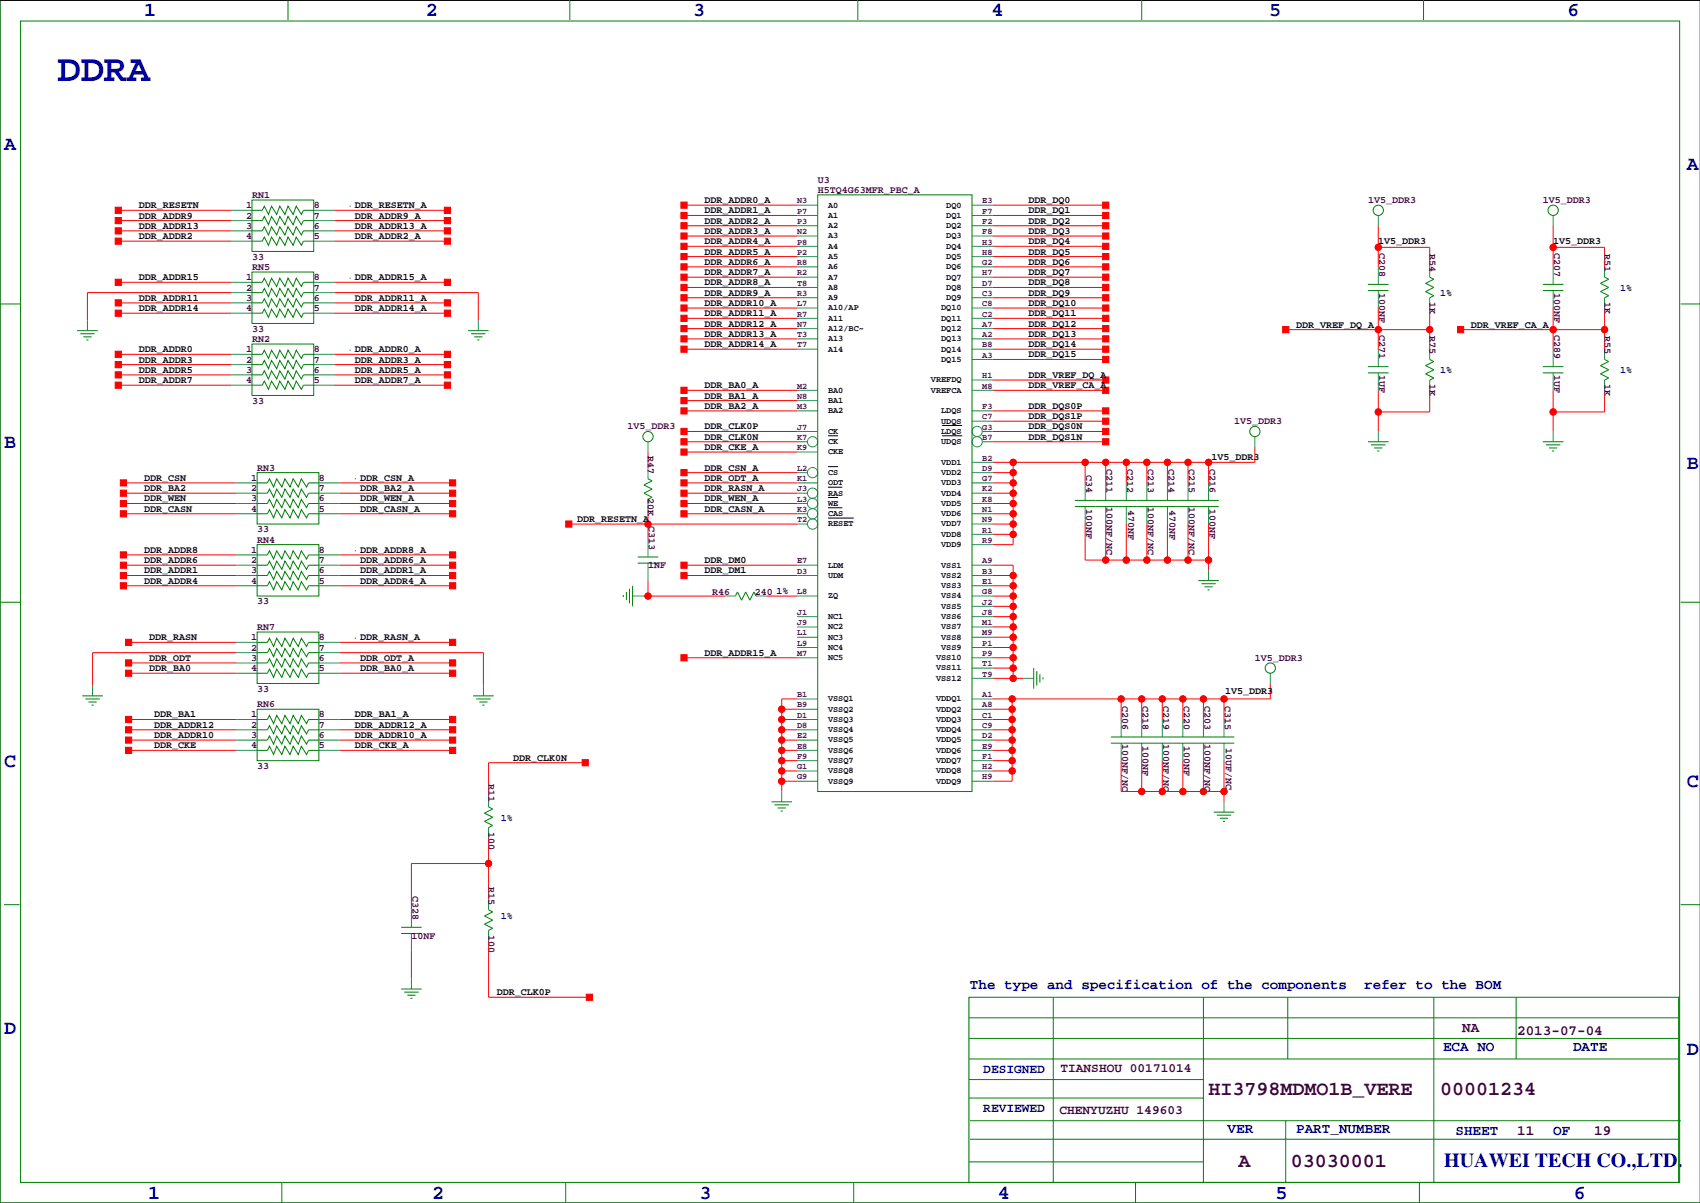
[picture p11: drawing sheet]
<svg xmlns="http://www.w3.org/2000/svg" width="420mm" height="297mm" viewBox="0 0 420 297" stroke-linecap="round" stroke-linejoin="round" font-family="sans-serif">
<path d="M419.9 .1h-419.9v296.9h419.9M204.5 107.6h2.4M204.5 115.2h2.4M232.7 107.6h4.9M232.7 105.1h4.9M204.5 120.3h3.5M204.5 125.4h3.5M204.5 122.8h2.4M204.5 127.9h6.3" fill="none" stroke="#000" stroke-width=".25"/>
<g fill="none" stroke="#f00" stroke-width=".25">
<path d="M29.2 51.9h27.9M29.2 57h27.9M29.2 54.5h27.9M29.2 59.5h27.9M82.5 51.9h28M82.5 57h28M82.5 54.5h28M82.5 59.5h28M168.9 50.7h27.9M168.9 55.7h27.9M168.9 58.3h27.9M168.9 53.2h27.9"/>
<path d="M245.1 50.7h27.9M245.1 55.7h27.9M245.1 58.3h27.9M245.1 53.2h27.9M340.4 55.7v10.2M383.5 55.7v10.2M29.2 69.7h27.9M29.2 77.3h27.9M29.2 74.8h27.9M57.1 72.2h-35.5v6.9M82.5 72.2h35.6v6.9M82.5 69.7h28"/>
<path d="M82.5 77.3h28M82.5 74.8h28M168.9 71h27.9M168.9 76.1h27.9M168.9 73.5h27.9M168.9 65.9h27.9M168.9 63.4h27.9M168.9 78.6h27.9M168.9 60.8h27.9M168.9 68.4h27.9M245.1 71h27.9M245.1 76.1h27.9"/>
<path d="M245.1 73.5h27.9M245.1 65.9h27.9M245.1 63.4h27.9M245.1 78.6h27.9M245.1 60.8h27.9M245.1 68.4h27.9M340.4 61.1h12.7v4.8M340.4 76.1v10.1M353.1 76.1v10.1M383.5 76.1v10.1M383.5 61.1h12.7v4.8M396.2 76.1v10.1"/>
<path d="M29.2 87.5h27.9M29.2 92.6h27.9M29.2 90h27.9M29.2 95.1h27.9M82.5 87.5h28M82.5 92.6h28M82.5 90h28M82.5 95.1h28M168.9 96.4h27.9M168.9 86.2h27.9M168.9 83.7h27.9M168.9 81.1h27.9"/>
<path d="M168.9 98.9h27.9M245.1 96.4h27.9M245.1 93.8h27.9M245.1 86.2h27.9M245.1 83.7h27.9M245.1 81.1h27.9M245.1 88.8h27.9M317.5 81.4h35.6M340.4 96.4v10.1M353.1 96.4v5.3h-12.7M360.7 81.4h35.5M383.5 96.4v10.1"/>
<path d="M396.2 96.4v5.3h-12.7M30.5 119.2h27.9M83.8 119.2h28M160 111.6v4.1M168.9 116.7h27.9M168.9 119.2h27.9M168.9 106.5h27.9M168.9 101.5h27.9M168.9 109.1h27.9M168.9 111.6h27.9M245.1 116.7h5.1M245.1 119.2h5.1"/>
<path d="M245.1 104h27.9M245.1 106.5h27.9M245.1 101.5h27.9M245.1 109.1h27.9M250.2 114.2v20.3h-5.1M268 114.2v5M273 114.2v5M278.1 114.2v5M283.2 114.2v5M288.3 114.2v5M293.4 114.2v5M298.4 114.2v5"/>
<path d="M309.9 110.3v3.9h-64.8M30.5 121.8h27.9M30.5 124.3h27.9M30.5 126.9h27.9M30.5 139.6h27.9M30.5 137h27.9M83.8 121.8h28M83.8 124.3h28M83.8 126.9h28M83.8 139.6h28M83.8 137h28M140.5 129.4h56.3"/>
<path d="M160 125.8v7.4M168.9 121.8h27.9M168.9 124.3h27.9M168.9 126.9h27.9M168.9 139.6h27.9M245.1 131.9h5.1M245.1 139.6h5.1v27.9M245.1 121.8h5.1M245.1 124.3h5.1M245.1 126.9h5.1M245.1 129.4h5.1M268 129.4v8.9h30.4"/>
<path d="M273 129.4v8.9M278.1 129.4v8.9M283.2 129.4v8.9M288.3 129.4v8.9M293.4 129.4v8.9M298.4 129.4v11.4M30.5 142.1h27.9M30.5 144.6h27.9M31.7 158.6h26.7M83.8 142.1h28M83.8 144.6h28M83.8 158.6h28"/>
<path d="M158.7 147.2h20.4M160 143.4v3.8M168.9 142.1h27.9M189.2 147.2h7.6M245.1 142.1h5.1M245.1 159.9h5.1M245.1 157.3h5.1M245.1 154.8h5.1M245.1 152.3h5.1M245.1 149.7h5.1M245.1 147.2h5.1M245.1 144.6h5.1"/>
<path d="M31.7 177.7h26.7M31.7 166.2h26.7M31.7 163.7h26.7M58.4 161.1h-35.5v8.2M83.8 161.1h35.6v8.2M83.8 177.7h28M83.8 166.2h28M83.8 163.7h28M168.9 162.4h27.9M193 177.7h3.8M193 175.1h3.8M196.8 172.6h-3.8v22.8"/>
<path d="M245.1 162.4h5.1M245.1 165h5.1M245.1 167.5h7.6M245.1 177.7h4.8M245.1 175.1h4.8M249.9 172.6v20.3h-4.8M276.9 172.6v5.1M281.9 172.6v5.1M287 172.6v5.1M292.1 172.6v5.1M297.2 172.6v5.1M302.3 172.6v5.1"/>
<path d="M313.7 168.8v3.8h-68.6M31.7 180.2h26.7M31.7 182.7h26.7M31.7 185.3h26.7M83.8 180.2h28M83.8 182.7h28M83.8 185.3h28M144.5 188.3h-23.9v8.4M193 180.2h3.8M193 182.7h3.8M193 187.8h3.8M193 192.9h3.8"/>
<path d="M193 190.4h3.8M193 185.3h3.8M245.1 180.2h4.8M245.1 182.7h4.8M245.1 187.8h4.8M245.1 190.4h4.8M245.1 185.3h4.8M276.9 187.8v7.6h25.4M281.9 187.8v7.6M287 187.8v7.6M292.1 187.8v7.6M297.2 187.8v7.6"/>
<path d="M302.3 187.8v10.2M120.6 206.9v15.2M120.6 213.2h-19v11.4M101.6 234.8v6.9M120.6 232.3v13.9h24.9"/>
<circle cx="340.4" cy="61.1" r=".76"/>
<circle cx="383.5" cy="61.1" r=".76"/>
<circle cx="340.4" cy="81.4" r=".76"/>
<circle cx="353.1" cy="81.4" r=".76"/>
<circle cx="383.5" cy="81.4" r=".76"/>
<circle cx="396.2" cy="81.4" r=".76"/>
<circle cx="250.2" cy="119.2" r=".76"/>
<circle cx="250.2" cy="114.2" r=".76"/>
<circle cx="250.2" cy="116.7" r=".76"/>
<circle cx="268" cy="114.2" r=".76"/>
<circle cx="273.1" cy="114.2" r=".76"/>
<circle cx="278.1" cy="114.2" r=".76"/>
<circle cx="283.2" cy="114.2" r=".76"/>
<circle cx="288.3" cy="114.2" r=".76"/>
<circle cx="293.4" cy="114.2" r=".76"/>
<circle cx="298.5" cy="114.2" r=".76"/>
<circle cx="340.4" cy="101.7" r=".76"/>
<circle cx="383.5" cy="101.7" r=".76"/>
<circle cx="160" cy="129.4" r=".76"/>
<circle cx="250.2" cy="124.3" r=".76"/>
<circle cx="250.2" cy="126.9" r=".76"/>
<circle cx="250.2" cy="131.9" r=".76"/>
<circle cx="250.2" cy="121.8" r=".76"/>
<circle cx="250.2" cy="129.4" r=".76"/>
<circle cx="273.1" cy="138.3" r=".76"/>
<circle cx="278.1" cy="138.3" r=".76"/>
<circle cx="283.2" cy="138.3" r=".76"/>
<circle cx="288.3" cy="138.3" r=".76"/>
<circle cx="293.4" cy="138.3" r=".76"/>
<circle cx="298.5" cy="138.3" r=".76"/>
<circle cx="160" cy="147.2" r=".76"/>
<circle cx="250.2" cy="149.7" r=".76"/>
<circle cx="250.2" cy="152.3" r=".76"/>
<circle cx="250.2" cy="157.3" r=".76"/>
<circle cx="250.2" cy="144.6" r=".76"/>
<circle cx="250.2" cy="147.2" r=".76"/>
<circle cx="250.2" cy="159.9" r=".76"/>
<circle cx="250.2" cy="142.1" r=".76"/>
<circle cx="250.2" cy="154.8" r=".76"/>
<circle cx="193" cy="175.1" r=".76"/>
<circle cx="193" cy="177.7" r=".76"/>
<circle cx="249.9" cy="175.1" r=".76"/>
<circle cx="249.9" cy="177.7" r=".76"/>
<circle cx="249.9" cy="172.6" r=".76"/>
<circle cx="250.2" cy="162.4" r=".76"/>
<circle cx="250.2" cy="165" r=".76"/>
<circle cx="250.2" cy="167.5" r=".76"/>
<circle cx="276.9" cy="172.6" r=".76"/>
<circle cx="281.9" cy="172.6" r=".76"/>
<circle cx="287" cy="172.6" r=".76"/>
<circle cx="292.1" cy="172.6" r=".76"/>
<circle cx="297.2" cy="172.6" r=".76"/>
<circle cx="302.3" cy="172.6" r=".76"/>
<circle cx="193" cy="187.8" r=".76"/>
<circle cx="193" cy="190.4" r=".76"/>
<circle cx="193" cy="182.7" r=".76"/>
<circle cx="193" cy="185.3" r=".76"/>
<circle cx="193" cy="180.2" r=".76"/>
<circle cx="193" cy="192.9" r=".76"/>
<circle cx="249.9" cy="187.8" r=".76"/>
<circle cx="249.9" cy="190.4" r=".76"/>
<circle cx="249.9" cy="182.7" r=".76"/>
<circle cx="249.9" cy="185.3" r=".76"/>
<circle cx="249.9" cy="180.2" r=".76"/>
<circle cx="281.9" cy="195.4" r=".76"/>
<circle cx="287" cy="195.4" r=".76"/>
<circle cx="292.1" cy="195.4" r=".76"/>
<circle cx="297.2" cy="195.4" r=".76"/>
<circle cx="302.3" cy="195.4" r=".76"/>
<circle cx="120.7" cy="213.2" r=".76"/>
</g>
<g fill="#f00" stroke="#f00" stroke-width=".25">
<path d="M168.1 115.9h1.6v1.6h-1.6z" fill-rule="evenodd"/>
<path d="M168.1 141.3h1.6v1.6h-1.6z" fill-rule="evenodd"/>
<path d="M168.1 161.7h1.6v1.5h-1.6z" fill-rule="evenodd"/>
<path d="M168.1 70.2h1.6v1.5h-1.6z" fill-rule="evenodd"/>
<path d="M272.3 95.6h1.5v1.5h-1.5z" fill-rule="evenodd"/>
<path d="M272.3 93.1h1.5v1.5h-1.5z" fill-rule="evenodd"/>
<path d="M272.3 103.2h1.5v1.6h-1.5z" fill-rule="evenodd"/>
<path d="M272.3 105.8h1.5v1.5h-1.5z" fill-rule="evenodd"/>
<path d="M272.3 100.7h1.5v1.5h-1.5z" fill-rule="evenodd"/>
<path d="M168.1 85.5h1.6v1.5h-1.6z" fill-rule="evenodd"/>
<path d="M168.1 75.3h1.6v1.5h-1.6z" fill-rule="evenodd"/>
<path d="M168.1 82.9h1.6v1.5h-1.6z" fill-rule="evenodd"/>
<path d="M168.1 80.4h1.6v1.5h-1.6z" fill-rule="evenodd"/>
<path d="M168.1 72.8h1.6v1.5h-1.6z" fill-rule="evenodd"/>
<path d="M168.1 65.1h1.6v1.6h-1.6z" fill-rule="evenodd"/>
<path d="M168.1 62.6h1.6v1.5h-1.6z" fill-rule="evenodd"/>
<path d="M168.1 77.8h1.6v1.6h-1.6z" fill-rule="evenodd"/>
<path d="M168.1 49.9h1.6v1.5h-1.6z" fill-rule="evenodd"/>
<path d="M168.1 60.1h1.6v1.5h-1.6z" fill-rule="evenodd"/>
<path d="M168.1 55h1.6v1.5h-1.6z" fill-rule="evenodd"/>
<path d="M168.1 57.5h1.6v1.5h-1.6z" fill-rule="evenodd"/>
<path d="M168.1 52.4h1.6v1.6h-1.6z" fill-rule="evenodd"/>
<path d="M168.1 67.7h1.6v1.5h-1.6z" fill-rule="evenodd"/>
<path d="M272.3 57.5h1.5v1.5h-1.5z" fill-rule="evenodd"/>
<path d="M272.3 60.1h1.5v1.5h-1.5z" fill-rule="evenodd"/>
<path d="M272.3 62.6h1.5v1.5h-1.5z" fill-rule="evenodd"/>
<path d="M272.3 65.1h1.5v1.6h-1.5z" fill-rule="evenodd"/>
<path d="M272.3 67.7h1.5v1.5h-1.5z" fill-rule="evenodd"/>
<path d="M272.3 49.9h1.5v1.5h-1.5z" fill-rule="evenodd"/>
<path d="M272.3 52.4h1.5v1.6h-1.5z" fill-rule="evenodd"/>
<path d="M272.3 55h1.5v1.5h-1.5z" fill-rule="evenodd"/>
<path d="M272.3 88h1.5v1.5h-1.5z" fill-rule="evenodd"/>
<path d="M272.3 85.5h1.5v1.5h-1.5z" fill-rule="evenodd"/>
<path d="M272.3 82.9h1.5v1.5h-1.5z" fill-rule="evenodd"/>
<path d="M272.3 80.4h1.5v1.5h-1.5z" fill-rule="evenodd"/>
<path d="M272.3 77.8h1.5v1.6h-1.5z" fill-rule="evenodd"/>
<path d="M272.3 75.3h1.5v1.5h-1.5z" fill-rule="evenodd"/>
<path d="M272.3 72.8h1.5v1.5h-1.5z" fill-rule="evenodd"/>
<path d="M272.3 70.2h1.5v1.5h-1.5z" fill-rule="evenodd"/>
<path d="M168.1 138.8h1.6v1.5h-1.6z" fill-rule="evenodd"/>
<path d="M168.1 126.1h1.6v1.5h-1.6z" fill-rule="evenodd"/>
<path d="M168.1 118.5h1.6v1.5h-1.6z" fill-rule="evenodd"/>
<path d="M168.1 123.6h1.6v1.5h-1.6z" fill-rule="evenodd"/>
<path d="M168.1 121h1.6v1.5h-1.6z" fill-rule="evenodd"/>
<path d="M168.1 108.3h1.6v1.5h-1.6z" fill-rule="evenodd"/>
<path d="M168.1 105.8h1.6v1.5h-1.6z" fill-rule="evenodd"/>
<path d="M168.1 100.7h1.6v1.5h-1.6z" fill-rule="evenodd"/>
<path d="M168.1 98.2h1.6v1.5h-1.6z" fill-rule="evenodd"/>
<path d="M168.1 95.6h1.6v1.5h-1.6z" fill-rule="evenodd"/>
<path d="M168.1 110.9h1.6v1.5h-1.6z" fill-rule="evenodd"/>
<path d="M272.3 108.3h1.5v1.5h-1.5z" fill-rule="evenodd"/>
<path d="M28.4 86.7h1.6v1.6h-1.6z" fill-rule="evenodd"/>
<path d="M28.4 68.9h1.6v1.6h-1.6z" fill-rule="evenodd"/>
<path d="M28.4 51.2h1.6v1.5h-1.6z" fill-rule="evenodd"/>
<path d="M109.7 68.9h1.6v1.6h-1.6z" fill-rule="evenodd"/>
<path d="M109.7 51.2h1.6v1.5h-1.6z" fill-rule="evenodd"/>
<path d="M111 136.3h1.5v1.5h-1.5z" fill-rule="evenodd"/>
<path d="M29.7 136.3h1.5v1.5h-1.5z" fill-rule="evenodd"/>
<path d="M143.8 187.6h1.5v1.5h-1.5z" fill-rule="evenodd"/>
<path d="M359.9 80.6h1.5v1.6h-1.5z" fill-rule="evenodd"/>
<path d="M316.7 80.6h1.6v1.6h-1.6z" fill-rule="evenodd"/>
<path d="M109.7 56.2h1.6v1.6h-1.6z" fill-rule="evenodd"/>
<path d="M28.4 56.2h1.6v1.6h-1.6z" fill-rule="evenodd"/>
<path d="M109.7 53.7h1.6v1.5h-1.6z" fill-rule="evenodd"/>
<path d="M28.4 91.8h1.6v1.5h-1.6z" fill-rule="evenodd"/>
<path d="M28.4 89.3h1.6v1.5h-1.6z" fill-rule="evenodd"/>
<path d="M109.7 86.7h1.6v1.6h-1.6z" fill-rule="evenodd"/>
<path d="M111 165.5h1.5v1.5h-1.5z" fill-rule="evenodd"/>
<path d="M31 165.5h1.5v1.5h-1.5z" fill-rule="evenodd"/>
<path d="M31 162.9h1.5v1.6h-1.5z" fill-rule="evenodd"/>
<path d="M111 157.8h1.5v1.6h-1.5z" fill-rule="evenodd"/>
<path d="M31 157.8h1.5v1.6h-1.5z" fill-rule="evenodd"/>
<path d="M111 162.9h1.5v1.6h-1.5z" fill-rule="evenodd"/>
<path d="M109.7 89.3h1.6v1.5h-1.6z" fill-rule="evenodd"/>
<path d="M109.7 91.8h1.6v1.5h-1.6z" fill-rule="evenodd"/>
<path d="M109.7 94.3h1.6v1.6h-1.6z" fill-rule="evenodd"/>
<path d="M28.4 94.3h1.6v1.6h-1.6z" fill-rule="evenodd"/>
<path d="M28.4 53.7h1.6v1.5h-1.6z" fill-rule="evenodd"/>
<path d="M109.7 58.8h1.6v1.5h-1.6z" fill-rule="evenodd"/>
<path d="M28.4 58.8h1.6v1.5h-1.6z" fill-rule="evenodd"/>
<path d="M111 123.6h1.5v1.5h-1.5z" fill-rule="evenodd"/>
<path d="M111 126.1h1.5v1.5h-1.5z" fill-rule="evenodd"/>
<path d="M29.7 123.6h1.5v1.5h-1.5z" fill-rule="evenodd"/>
<path d="M29.7 126.1h1.5v1.5h-1.5z" fill-rule="evenodd"/>
<path d="M111 143.9h1.5v1.5h-1.5z" fill-rule="evenodd"/>
<path d="M29.7 143.9h1.5v1.5h-1.5z" fill-rule="evenodd"/>
<path d="M111 176.9h1.5v1.5h-1.5z" fill-rule="evenodd"/>
<path d="M31 176.9h1.5v1.5h-1.5z" fill-rule="evenodd"/>
<path d="M111 179.4h1.5v1.6h-1.5z" fill-rule="evenodd"/>
<path d="M31 179.4h1.5v1.6h-1.5z" fill-rule="evenodd"/>
<path d="M29.7 121h1.5v1.5h-1.5z" fill-rule="evenodd"/>
<path d="M111 121h1.5v1.5h-1.5z" fill-rule="evenodd"/>
<path d="M29.7 118.5h1.5v1.5h-1.5z" fill-rule="evenodd"/>
<path d="M111 118.5h1.5v1.5h-1.5z" fill-rule="evenodd"/>
<path d="M28.4 76.6h1.6v1.5h-1.6z" fill-rule="evenodd"/>
<path d="M109.7 76.6h1.6v1.5h-1.6z" fill-rule="evenodd"/>
<path d="M28.4 74h1.6v1.6h-1.6z" fill-rule="evenodd"/>
<path d="M109.7 74h1.6v1.6h-1.6z" fill-rule="evenodd"/>
<path d="M29.7 141.3h1.5v1.6h-1.5z" fill-rule="evenodd"/>
<path d="M111 141.3h1.5v1.6h-1.5z" fill-rule="evenodd"/>
<path d="M29.7 138.8h1.5v1.5h-1.5z" fill-rule="evenodd"/>
<path d="M111 138.8h1.5v1.5h-1.5z" fill-rule="evenodd"/>
<path d="M31 182h1.5v1.5h-1.5z" fill-rule="evenodd"/>
<path d="M111 182h1.5v1.5h-1.5z" fill-rule="evenodd"/>
<path d="M31 184.5h1.5v1.5h-1.5z" fill-rule="evenodd"/>
<path d="M111 184.5h1.5v1.5h-1.5z" fill-rule="evenodd"/>
<path d="M144.8 245.5h1.5v1.5h-1.5z" fill-rule="evenodd"/>
<path d="M139.7 128.6h1.5v1.6h-1.5z" fill-rule="evenodd"/>
<circle cx="298.5" cy="138.3" r=".76"/>
<circle cx="273.1" cy="138.3" r=".76"/>
<circle cx="278.1" cy="138.3" r=".76"/>
<circle cx="283.2" cy="138.3" r=".76"/>
<circle cx="288.3" cy="138.3" r=".76"/>
<circle cx="293.4" cy="138.3" r=".76"/>
<circle cx="268" cy="114.2" r=".76"/>
<circle cx="273.1" cy="114.2" r=".76"/>
<circle cx="298.5" cy="114.2" r=".76"/>
<circle cx="293.4" cy="114.2" r=".76"/>
<circle cx="288.3" cy="114.2" r=".76"/>
<circle cx="283.2" cy="114.2" r=".76"/>
<circle cx="278.1" cy="114.2" r=".76"/>
<circle cx="250.2" cy="114.2" r=".76"/>
<circle cx="250.2" cy="116.7" r=".76"/>
<circle cx="250.2" cy="119.2" r=".76"/>
<circle cx="250.2" cy="121.8" r=".76"/>
<circle cx="250.2" cy="124.3" r=".76"/>
<circle cx="250.2" cy="126.9" r=".76"/>
<circle cx="250.2" cy="129.4" r=".76"/>
<circle cx="250.2" cy="131.9" r=".76"/>
<circle cx="302.3" cy="195.4" r=".76"/>
<circle cx="297.2" cy="195.4" r=".76"/>
<circle cx="292.1" cy="195.4" r=".76"/>
<circle cx="287" cy="195.4" r=".76"/>
<circle cx="281.9" cy="195.4" r=".76"/>
<circle cx="250.2" cy="142.1" r=".76"/>
<circle cx="250.2" cy="144.6" r=".76"/>
<circle cx="250.2" cy="147.2" r=".76"/>
<circle cx="250.2" cy="149.7" r=".76"/>
<circle cx="250.2" cy="152.3" r=".76"/>
<circle cx="250.2" cy="154.8" r=".76"/>
<circle cx="250.2" cy="157.3" r=".76"/>
<circle cx="250.2" cy="159.9" r=".76"/>
<circle cx="250.2" cy="167.5" r=".76"/>
<circle cx="250.2" cy="165" r=".76"/>
<circle cx="250.2" cy="162.4" r=".76"/>
<circle cx="193" cy="175.1" r=".76"/>
<circle cx="193" cy="177.7" r=".76"/>
<circle cx="193" cy="180.2" r=".76"/>
<circle cx="193" cy="182.7" r=".76"/>
<circle cx="193" cy="192.9" r=".76"/>
<circle cx="193" cy="190.4" r=".76"/>
<circle cx="193" cy="187.8" r=".76"/>
<circle cx="193" cy="185.3" r=".76"/>
<circle cx="160" cy="147.2" r=".76"/>
<circle cx="396.2" cy="81.4" r=".76"/>
<circle cx="383.5" cy="81.4" r=".76"/>
<circle cx="340.4" cy="61.1" r=".76"/>
<circle cx="383.5" cy="101.7" r=".76"/>
<circle cx="383.5" cy="61.1" r=".76"/>
<circle cx="340.4" cy="101.7" r=".76"/>
<circle cx="353.1" cy="81.4" r=".76"/>
<circle cx="340.4" cy="81.4" r=".76"/>
<circle cx="120.7" cy="213.2" r=".76"/>
<circle cx="302.3" cy="172.6" r=".76"/>
<circle cx="297.2" cy="172.6" r=".76"/>
<circle cx="292.1" cy="172.6" r=".76"/>
<circle cx="249.9" cy="190.4" r=".76"/>
<circle cx="249.9" cy="187.8" r=".76"/>
<circle cx="249.9" cy="185.3" r=".76"/>
<circle cx="249.9" cy="182.7" r=".76"/>
<circle cx="249.9" cy="180.2" r=".76"/>
<circle cx="249.9" cy="177.7" r=".76"/>
<circle cx="249.9" cy="175.1" r=".76"/>
<circle cx="249.9" cy="172.6" r=".76"/>
<circle cx="276.9" cy="172.6" r=".76"/>
<circle cx="281.9" cy="172.6" r=".76"/>
<circle cx="287" cy="172.6" r=".76"/>
<circle cx="160" cy="129.4" r=".76"/>
</g>
<g fill="none" stroke="#008080" stroke-width=".25">
<path d="M57.1 51.9h5.1M57.1 54.5h5.1M57.1 57h5.1M57.1 59.5h5.1M77.5 51.9h5M77.5 54.5h5M77.5 57h5M77.5 59.5h5M196.8 58.3h5.1M196.8 55.7h5.1M196.8 53.2h5.1M196.8 50.7h5.1"/>
<path d="M240 58.3h5.1M240 55.7h5.1M240 53.2h5.1M240 50.7h5.1M340.4 53.2v2.5M383.5 53.2v2.5M21.6 79.1v2.5M57.1 69.7h5.1M57.1 72.2h5.1M57.1 74.8h5.1M57.1 77.3h5.1M77.5 69.7h5"/>
<path d="M77.5 72.2h5M77.5 74.8h5M77.5 77.3h5M118.1 79.1v2.5M196.8 78.6h5.1M196.8 76.1h5.1M196.8 73.5h5.1M196.8 71h5.1M196.8 68.4h5.1M196.8 65.9h5.1M196.8 63.4h5.1M196.8 60.8h5.1"/>
<path d="M240 78.6h5.1M240 76.1h5.1M240 73.5h5.1M240 71h5.1M240 68.4h5.1M240 65.9h5.1M240 63.4h5.1M240 60.8h5.1M340.4 65.9v4.3M340.4 71.7v4.4M353.1 65.9v2.5M353.1 73.5v2.6"/>
<path d="M383.5 65.9v4.3M383.5 71.7v4.4M396.2 65.9v2.5M396.2 73.5v2.6M57.1 87.5h5.1M57.1 90h5.1M57.1 92.6h5.1M57.1 95.1h5.1M77.5 87.5h5M77.5 90h5M77.5 92.6h5M77.5 95.1h5"/>
<path d="M196.8 86.2h5.1M196.8 83.7h5.1M196.8 81.1h5.1M196.8 98.9h5.1M196.8 96.4h5.1M240 86.2h5.1M240 83.7h5.1M240 81.1h5.1M240 96.4h5.1M240 88.8h5.1M240 93.8h5.1M340.4 86.2v4.3"/>
<path d="M340.4 92.1v4.3M353.1 86.2v2.6M353.1 93.8v2.6M383.5 86.2v4.3M383.5 92.1v4.3M396.2 86.2v2.6M396.2 93.8v2.6M58.4 119.2h5.1M78.7 119.2h5.1M160 109.1v2.5M160 115.7v2.5M196.8 119.2h5.1"/>
<path d="M196.8 116.7h2.6M196.8 101.5h5.1M196.8 109.1h2.6M196.8 106.5h5.1M196.8 111.6h5.1M240 119.2h5.1M240 116.7h5.1M240 114.2h5.1M240 101.5h5.1M240 104h5.1M242.6 109.1h2.5M242.6 106.5h2.5"/>
<path d="M268 119.2v4.4M273 119.2v4.4M278.1 119.2v4.4M283.2 119.2v4.4M288.3 119.2v4.4M293.4 119.2v4.4M298.4 119.2v4.4M309.9 107.8v2.5M340.4 106.5v2.6M383.5 106.5v2.6M58.4 137h5.1M58.4 139.6h5.1"/>
<path d="M58.4 126.9h5.1M58.4 124.3h5.1M58.4 121.8h5.1M78.7 137h5.1M78.7 139.6h5.1M78.7 126.9h5.1M78.7 124.3h5.1M78.7 121.8h5.1M160 123.3v2.5M160 133.2v4.3M160 139.1v4.3M196.8 139.6h5.1"/>
<path d="M196.8 129.4h2.6M196.8 126.9h2.6M196.8 124.3h2.6M196.8 121.8h2.6M240 139.6h5.1M240 134.5h5.1M240 131.9h5.1M240 129.4h5.1M240 126.9h5.1M240 124.3h5.1M240 121.8h5.1M268 125.1v4.3"/>
<path d="M273 125.1v4.3M278.1 125.1v4.3M283.2 125.1v4.3M288.3 125.1v4.3M293.4 125.1v4.3M298.4 125.1v4.3M58.4 158.6h5.1M58.4 142.1h5.1M58.4 144.6h5.1M78.7 158.6h5.1M78.7 142.1h5.1M78.7 144.6h5.1"/>
<path d="M156.2 147.2h2.5M179.1 147.2h2.5M186.7 147.2h2.5M196.8 147.2h5.1M196.8 142.1h5.1M196.8 159.9h5.1M196.8 157.3h5.1M196.8 154.8h5.1M196.8 152.3h5.1M240 147.2h5.1M240 142.1h5.1M240 144.6h5.1"/>
<path d="M240 159.9h5.1M240 157.3h5.1M240 154.8h5.1M240 152.3h5.1M240 149.7h5.1M298.4 140.8v2.6M22.9 169.3v2.5M58.4 177.7h5.1M58.4 161.1h5.1M58.4 163.7h5.1M58.4 166.2h5.1M78.7 177.7h5.1"/>
<path d="M78.7 161.1h5.1M78.7 163.7h5.1M78.7 166.2h5.1M119.4 169.3v2.5M196.8 177.7h5.1M196.8 175.1h5.1M196.8 172.6h5.1M196.8 162.4h5.1M240 167.5h5.1M240 177.7h5.1M240 175.1h5.1M240 172.6h5.1"/>
<path d="M240 165h5.1M240 162.4h5.1M252.7 167.5h2.6M276.9 177.7v4.3M281.9 177.7v4.3M287 177.7v4.3M292.1 177.7v4.3M297.2 177.7v4.3M302.3 177.7v4.3M313.7 166.2v2.6M58.4 180.2h5.1M58.4 182.7h5.1"/>
<path d="M58.4 185.3h5.1M78.7 180.2h5.1M78.7 182.7h5.1M78.7 185.3h5.1M120.6 196.7v2.5M193 195.4v2.6M196.8 180.2h5.1M196.8 182.7h5.1M196.8 185.3h5.1M196.8 192.9h5.1M196.8 190.4h5.1M196.8 187.8h5.1"/>
<path d="M240 180.2h5.1M240 182.7h5.1M240 185.3h5.1M240 192.9h5.1M240 190.4h5.1M240 187.8h5.1M276.9 183.5v4.3M281.9 183.5v4.3M287 183.5v4.3M292.1 183.5v4.3M297.2 183.5v4.3M302.3 183.5v4.3"/>
<path d="M302.3 198v2.5M120.6 204.3v2.6M101.6 224.6v4.4M101.6 230.5v4.3M120.6 222.1v2.5M120.6 229.7v2.6M101.6 241.7v2.5"/>
<circle cx="200.7" cy="109.1" r="1.27"/>
<circle cx="200.7" cy="116.7" r="1.27"/>
<circle cx="241.3" cy="109.1" r="1.27"/>
<circle cx="241.3" cy="106.5" r="1.27"/>
<circle cx="200.7" cy="124.3" r="1.27"/>
<circle cx="200.7" cy="126.9" r="1.27"/>
<circle cx="200.7" cy="121.8" r="1.27"/>
<circle cx="200.7" cy="129.4" r="1.27"/>
</g>
<g fill="none" stroke="#008000" stroke-width=".25">
<path d="M0 -.1v297.1h419.9M71.1 0v4.9M140.7 0v4.9M211.8 0v4.9M281.9 0v4.9M351.5 0v4.9M5.1 5.2h409.7v286.8h-409.7zM62.2 49.4h15.3v12.7h-15.3zM62.2 59.5h2.6l.5-1 1 2.1 .8-2.1 1.2 2.1 .8-2.1 1.3 2.1 .7-2.1 1.3 2.1 .8-2.1 1.2 2.1 .5-1.1h2.6M62.2 57h2.6l.5-1 1 2 .8-2 1.2 2 .8-2 1.3 2 .7-2 1.3 2 .8-2 1.2 2 .5-1h2.6M62.2 54.5h2.6l.5-1 1 2 .8-2 1.2 2 .8-2 1.3 2 .7-2 1.3 2 .8-2 1.2 2 .5-1h2.6M62.2 51.9h2.6l.5-1 1 2 .8-2 1.2 2 .8-2 1.3 2 .7-2 1.3 2 .8-2 1.2 2 .5-1h2.6"/>
<path d="M86.4 50.9h.1M201.9 48.1h38.1v147.3h-38.1zM0 75h5.1M62.2 67.2h15.3v12.7h-15.3zM62.2 77.3h2.6l.5-1 1 2 .8-2 1.2 2 .8-2 1.3 2 .7-2 1.3 2 .8-2 1.2 2 .5-1h2.6M62.2 74.8h2.6l.5-1 1 2 .8-2 1.2 2 .8-2 1.3 2 .7-2 1.3 2 .8-2 1.2 2 .5-1h2.6M62.2 72.2h2.6l.5-1 1 2.1 .8-2.1 1.2 2.1 .8-2.1 1.3 2.1 .7-2.1 1.3 2.1 .8-2.1 1.2 2.1 .5-1.1h2.6M62.2 69.7h2.6l.5-1 1 2 .8-2 1.2 2 .8-2 1.3 2 .7-2 1.3 2 .8-2 1.2 2 .5-1h2.6M86.4 68.7h.1M337.8 70.2h5.1M337.8 71.7h5.1M353.1 68.4l1 .5-2.1 1.1 2.1 1-2.1 1 2.1 1-1 .5"/>
<path d="M381 70.2h5.1M381 71.7h5.1M396.2 68.4l1.1 .5-2.1 1.1 2.1 1-2.1 1 2.1 1-1.1 .5M415 75h4.9M19 81.6h5.1M19.8 82.4h3.6M20.6 83.2h2M21.3 83.9h.5M62.2 84.9h15.3v12.7h-15.3zM62.2 95.1h2.6l.5-1 1 2 .8-2 1.2 2 .8-2 1.3 2 .7-2 1.3 2 .8-2 1.2 2 .5-1h2.6M62.2 92.6h2.6l.5-1 1 2 .8-2 1.2 2 .8-2 1.3 2 .7-2 1.3 2 .8-2 1.2 2 .5-1h2.6M62.2 90h2.6l.5-1 1 2 .8-2 1.2 2 .8-2 1.3 2 .7-2 1.3 2 .8-2 1.2 2 .5-1h2.6"/>
<path d="M62.2 87.5h2.6l.5-1 1 2 .8-2 1.2 2 .8-2 1.3 2 .7-2 1.3 2 .8-2 1.2 2 .5-1h2.6M86.4 86.5h.1M115.6 81.6h5M116.3 82.4h3.6M117.1 83.2h2M117.9 83.9h.5M337.8 90.5h5.1M337.8 92.1h5.1M353.1 88.8l1 .5-2.1 1 2.1 1-2.1 1 2.1 1-1 .5M381 90.5h5.1M381 92.1h5.1M396.2 88.8l1.1 .5-2.1 1 2.1 1-2.1 1 2.1 1-1.1 .5"/>
<path d="M63.5 116.7h15.2v12.7h-15.2zM63.5 119.2h2.5l.5-1 1.1 2.1 .7-2.1 1.3 2.1 .8-2.1 1.2 2.1 .8-2.1 1.3 2.1 .7-2.1 1.3 2.1 .5-1.1h2.5M87.6 118.2h.1M160 118.2l1 .5-2 1 2 1.1-2 1 2 1-1 .5M337.8 109.1h5.1M338.6 109.8h3.5M339.3 110.6h2.1M340.1 111.4h.5M381 109.1h5.1M381.8 109.8h3.5M382.5 110.6h2.1M383.3 111.4h.5"/>
<path d="M63.5 134.5h15.2v12.7h-15.2zM63.5 139.6h2.5l.5-1.1 1.1 2.1 .7-2.1 1.3 2.1 .8-2.1 1.2 2.1 .8-2.1 1.3 2.1 .7-2.1 1.3 2.1 .5-1h2.5M63.5 137h2.5l.5-1 1.1 2 .7-2 1.3 2 .8-2 1.2 2 .8-2 1.3 2 .7-2 1.3 2 .5-1h2.5M63.5 126.9h2.5l.5-1.1 1.1 2.1 .7-2.1 1.3 2.1 .8-2.1 1.2 2.1 .8-2.1 1.3 2.1 .7-2.1 1.3 2.1 .5-1h2.5M63.5 124.3h2.5l.5-1 1.1 2 .7-2 1.3 2 .8-2 1.2 2 .8-2 1.3 2 .7-2 1.3 2 .5-1h2.5M63.5 121.8h2.5l.5-1 1.1 2 .7-2 1.3 2 .8-2 1.2 2 .8-2 1.3 2 .7-2 1.3 2 .5-1h2.5M87.6 136h.1M157.5 137.5h5.1M157.5 139.1h5.1M265.4 123.6h35.6M265.4 125.1h35.6M0 148.7h5.1"/>
<path d="M63.5 156.1h15.2v12.7h-15.2zM63.5 158.6h2.5l.5-1 1.1 2 .7-2 1.3 2 .8-2 1.2 2 .8-2 1.3 2 .7-2 1.3 2 .5-1h2.5M63.5 144.6h2.5l.5-1 1.1 2.1 .7-2.1 1.3 2.1 .8-2.1 1.2 2.1 .8-2.1 1.3 2.1 .7-2.1 1.3 2.1 .5-1.1h2.5M63.5 142.1h2.5l.5-1 1.1 2 .7-2 1.3 2 .8-2 1.2 2 .8-2 1.3 2 .7-2 1.3 2 .5-1h2.5M87.6 157.6h.1M153.9 146.9v.5M154.7 146.2v2M155.4 145.4v3.6M156.2 144.6v5.1M181.6 147.2l.5-1 1 2 1-2 1.1 2 1-2 .5 1M295.9 143.4h5.1M296.7 144.1h3.5"/>
<path d="M297.4 144.9h2.1M298.2 145.7h.5M415 148.7h4.9M20.3 171.8h5.1M21.1 172.6h3.5M21.8 173.3h2.1M22.6 174.1h.5M63.5 175.1h15.2v12.7h-15.2zM63.5 177.7h2.5l.5-1.1 1.1 2.1 .7-2.1 1.3 2.1 .8-2.1 1.2 2.1 .8-2.1 1.3 2.1 .7-2.1 1.3 2.1 .5-1h2.5M63.5 166.2h2.5l.5-1 1.1 2 .7-2 1.3 2 .8-2 1.2 2 .8-2 1.3 2 .7-2 1.3 2 .5-1h2.5M63.5 163.7h2.5l.5-1 1.1 2 .7-2 1.3 2 .8-2 1.2 2 .8-2 1.3 2 .7-2 1.3 2 .5-1h2.5M63.5 161.1h2.5l.5-1 1.1 2.1 .7-2.1 1.3 2.1 .8-2.1 1.2 2.1 .8-2.1 1.3 2.1 .7-2.1 1.3 2.1 .5-1.1h2.5"/>
<path d="M87.6 176.6h.1M116.8 171.8h5.1M117.6 172.6h3.6M118.4 173.3h2M119.1 174.1h.5M255.3 165v5M256 165.7v3.6M256.8 166.5v2M257.6 167.2v.6M63.5 185.3h2.5l.5-1 1.1 2 .7-2 1.3 2 .8-2 1.2 2 .8-2 1.3 2 .7-2 1.3 2 .5-1h2.5M63.5 182.7h2.5l.5-1 1.1 2.1 .7-2.1 1.3 2.1 .8-2.1 1.2 2.1 .8-2.1 1.3 2.1 .7-2.1 1.3 2.1 .5-1.1h2.5M63.5 180.2h2.5l.5-1 1.1 2 .7-2 1.3 2 .8-2 1.2 2 .8-2 1.3 2 .7-2 1.3 2 .5-1h2.5"/>
<path d="M120.6 199.2l1.1 .6-2.1 1 2.1 1-2.1 1 2.1 1-1.1 .5M190.5 198h5.1M191.3 198.7h3.5M192 199.5h2.1M274.3 182h30.5M274.3 183.5h30.5M192.8 200.3h.5M299.7 200.5h5.1M300.5 201.3h3.5M301.2 202h2.1M302 202.8h.5M1 223.4h3.8"/>
<path d="M99.1 229h5M99.1 230.5h5M120.6 224.6l1.1 .6-2.1 1 2.1 1-2.1 1 2.1 1-1.1 .5M415 223.4h4.9M99.1 244.2h5M99.8 245h3.6M100.6 245.7h2M101.3 246.5h.6M239.3 246.2h175.2v45.8h-175.2zM239.3 251.3h175.2M239.3 256.4h175.2M260.1 246.2v45.8"/>
<path d="M297.2 246.2v45.8M318 246.2v15.3M354.1 246.2v45.8M374.4 246.2v15.3M239.3 266.6h57.9M239.3 261.5h175.2M239.3 271.1h57.9M239.5 276.7h175.5M317.5 276.7v15.3M69.6 292v5M139.7 292v5M210.8 292v5"/>
<path d="M239.3 286.9h57.9M239.5 281.3h175M280.4 292v5M350.5 292v5M383.5 287.4h.1"/>
<circle cx="340.4" cy="51.9" r="1.27"/>
<circle cx="383.5" cy="51.9" r="1.27"/>
<circle cx="160" cy="107.8" r="1.27"/>
<circle cx="309.9" cy="106.5" r="1.27"/>
<circle cx="313.7" cy="165" r="1.27"/>
</g>
<text font-size="9.5" fill="#0000a0" x="14.2" y="20">DDRA</text>
<g font-size="4.9" fill="#0000a0">
<text x="35.6" y="3.9">1</text>
<text x="105.2" y="3.9">2</text>
<text x="171.2" y="3.9">3</text>
<text x="244.9" y="3.9">4</text>
<text x="313.4" y="3.9">5</text>
<text x="387.1" y="3.9">6</text>
<text x="1" y="36.9">A</text>
<text x="416.6" y="42">A</text>
<text x="1" y="110.6">B</text>
<text x="416.6" y="115.7">B</text>
<text x="1" y="189.3">C</text>
<text x="416.6" y="194.4">C</text>
<text x="1" y="255.4">D</text>
<text x="416.6" y="260.5">D</text>
<text x="356.6" y="288">HUAWEI TECH CO.,LTD.</text>
<text x="36.6" y="296">1</text>
<text x="106.7" y="296">2</text>
<text x="172.7" y="296">3</text>
<text x="246.4" y="296">4</text>
<text x="315" y="296">5</text>
<text x="388.6" y="296">6</text>
</g>
<g font-size="4.9" fill="#400040">
<text x="298.5" y="270.5">HI3798MDMO1B_VERE</text>
<text x="355.6" y="270.5">00001234</text>
<text x="305.9" y="288.3">A</text>
<text x="318.8" y="288.3">03030001</text>
</g>
<g font-size="3.5" fill="#0000a0">
<text x="239.5" y="244.2">The type and specification of the components</text>
<text x="336.9" y="244.2">refer to the BOM</text>
<text x="356.4" y="259.4">ECA NO</text>
<text x="388.5" y="259.4">DATE</text>
<text x="303.1" y="279.7">VER</text>
<text x="320.1" y="279.7">PART_NUMBER</text>
<text x="359.4" y="280.3">SHEET</text>
<text x="383.5" y="280.3">OF</text>
</g>
<g font-size="3.5" fill="#400040">
<text x="361.1" y="254.9">NA</text>
<text x="374.6" y="255.7">2013-07-04</text>
<text x="374.6" y="280.3">11</text>
<text x="393.7" y="280.3">19</text>
</g>
<g font-size="3.2" fill="#0000a0">
<text x="242.8" y="264.9">DESIGNED</text>
<text x="242.8" y="274.5">REVIEWED</text>
</g>
<g font-size="3.2" fill="#400040">
<text x="261.9" y="264.7">TIANSHOU 00171014</text>
<text x="261.6" y="275.1">CHENYUZHU 149603</text>
</g>
<g font-size="2.5" fill="#400040">
<text x="201.9" y="45.1">U3</text>
<text x="201.9" y="47.6">H5TQ4G63MFR_PBC_A</text>
<text x="60.7" y="51.4">1</text>
<text x="60.7" y="54">2</text>
<text x="62.2" y="48.9">RN1</text>
<text x="77.5" y="54">7</text>
<text x="77.5" y="51.4">8</text>
<text x="337.8" y="50.2">1V5_DDR3</text>
<text x="381" y="50.2">1V5_DDR3</text>
<text x="60.7" y="56.5">3</text>
<text x="60.7" y="59">4</text>
<text x="77.5" y="59">5</text>
<text x="77.5" y="56.5">6</text>
<text x="62.2" y="64.1">33</text>
<text x="340.6" y="62.5" transform="rotate(90 340.6 62.5)">C208</text>
<text x="353" y="62.7" transform="rotate(90 353 62.7)">R54</text>
<text x="383.8" y="62.5" transform="rotate(90 383.8 62.5)">C207</text>
<text x="396.2" y="62.7" transform="rotate(90 396.2 62.7)">R51</text>
<text x="60.7" y="69.2">1</text>
<text x="60.7" y="71.7">2</text>
<text x="62.2" y="66.7">RN5</text>
<text x="77.5" y="71.7">7</text>
<text x="77.5" y="69.2">8</text>
<text x="60.7" y="74.3">3</text>
<text x="60.7" y="76.8">4</text>
<text x="77.5" y="76.8">5</text>
<text x="77.5" y="74.3">6</text>
<text x="340.6" y="72.5" transform="rotate(90 340.6 72.5)">100NF</text>
<text x="353" y="74.5" transform="rotate(90 353 74.5)">1K</text>
<text x="383.8" y="72.5" transform="rotate(90 383.8 72.5)">100NF</text>
<text x="396.2" y="74.5" transform="rotate(90 396.2 74.5)">1K</text>
<text x="62.2" y="81.9">33</text>
<text x="340.6" y="82.8" transform="rotate(90 340.6 82.8)">C271</text>
<text x="353" y="83" transform="rotate(90 353 83)">R75</text>
<text x="383.8" y="82.8" transform="rotate(90 383.8 82.8)">C289</text>
<text x="396.2" y="83" transform="rotate(90 396.2 83)">R55</text>
<text x="60.7" y="87">1</text>
<text x="60.7" y="89.5">2</text>
<text x="62.2" y="84.4">RN2</text>
<text x="77.5" y="89.5">7</text>
<text x="77.5" y="87">8</text>
<text x="60.7" y="92.1">3</text>
<text x="60.7" y="94.6">4</text>
<text x="77.5" y="94.6">5</text>
<text x="77.5" y="92.1">6</text>
<text x="340.6" y="92.6" transform="rotate(90 340.6 92.6)">1UF</text>
<text x="353" y="94.9" transform="rotate(90 353 94.9)">1K</text>
<text x="383.8" y="92.6" transform="rotate(90 383.8 92.6)">1UF</text>
<text x="396.2" y="94.9" transform="rotate(90 396.2 94.9)">1K</text>
<text x="62.2" y="99.7">33</text>
<text x="154.9" y="106">1V5_DDR3</text>
<text x="304.8" y="104.8">1V5_DDR3</text>
<text x="160" y="112.5" transform="rotate(90 160 112.5)">R47</text>
<text x="62" y="118.7">1</text>
<text x="63.5" y="116.2">RN3</text>
<text x="78.7" y="118.7">8</text>
<text x="268.2" y="117.3" transform="rotate(90 268.2 117.3)">C34</text>
<text x="273.3" y="115.9" transform="rotate(90 273.3 115.9)">C211</text>
<text x="278.4" y="115.9" transform="rotate(90 278.4 115.9)">C212</text>
<text x="283.4" y="115.9" transform="rotate(90 283.4 115.9)">C213</text>
<text x="288.5" y="115.9" transform="rotate(90 288.5 115.9)">C214</text>
<text x="293.6" y="115.9" transform="rotate(90 293.6 115.9)">C215</text>
<text x="298.7" y="115.9" transform="rotate(90 298.7 115.9)">C216</text>
<text x="62" y="121.3">2</text>
<text x="62" y="123.8">3</text>
<text x="78.7" y="123.8">6</text>
<text x="78.7" y="121.3">7</text>
<text x="160" y="123" transform="rotate(90 160 123)">20K</text>
<text x="268.2" y="125.8" transform="rotate(90 268.2 125.8)">100NF</text>
<text x="273.3" y="125.2" transform="rotate(90 273.3 125.2)">100NF/NC</text>
<text x="278.6" y="125.8" transform="rotate(90 278.6 125.8)">470NF</text>
<text x="283.4" y="125.2" transform="rotate(90 283.4 125.2)">100NF/NC</text>
<text x="288.8" y="125.8" transform="rotate(90 288.8 125.8)">470NF</text>
<text x="293.6" y="125.2" transform="rotate(90 293.6 125.2)">100NF/NC</text>
<text x="298.7" y="125.8" transform="rotate(90 298.7 125.8)">100NF</text>
<text x="62" y="126.4">4</text>
<text x="63.5" y="131.4">33</text>
<text x="78.7" y="126.4">5</text>
<text x="160.2" y="129.8" transform="rotate(90 160.2 129.8)">C313</text>
<text x="62" y="136.5">1</text>
<text x="63.5" y="134">RN4</text>
<text x="78.7" y="136.5">8</text>
<text x="62" y="139.1">2</text>
<text x="62" y="141.6">3</text>
<text x="78.7" y="141.6">6</text>
<text x="78.7" y="139.1">7</text>
<text x="160" y="140.3">1NF</text>
<text x="62" y="144.1">4</text>
<text x="63.5" y="149.2">33</text>
<text x="78.7" y="144.1">5</text>
<text x="175.9" y="146.9">R46</text>
<text x="186.4" y="146.9">240</text>
<text x="63.5" y="155.6">RN7</text>
<text x="62" y="160.6">2</text>
<text x="62" y="158.1">1</text>
<text x="78.7" y="158.1">8</text>
<text x="78.7" y="160.6">7</text>
<text x="62" y="165.7">4</text>
<text x="62" y="163.2">3</text>
<text x="78.7" y="163.2">6</text>
<text x="78.7" y="165.7">5</text>
<text x="309.9" y="163.2">1V5_DDR3</text>
<text x="63.5" y="170.8">33</text>
<text x="62" y="177.2">1</text>
<text x="62" y="179.7">2</text>
<text x="63.5" y="174.6">RN6</text>
<text x="78.7" y="179.7">7</text>
<text x="78.7" y="177.2">8</text>
<text x="277.1" y="174.3" transform="rotate(90 277.1 174.3)">C206</text>
<text x="282.2" y="174.3" transform="rotate(90 282.2 174.3)">C218</text>
<text x="287.2" y="174.3" transform="rotate(90 287.2 174.3)">C219</text>
<text x="292.3" y="174.3" transform="rotate(90 292.3 174.3)">C220</text>
<text x="297.4" y="174.3" transform="rotate(90 297.4 174.3)">C203</text>
<text x="302.5" y="174.3" transform="rotate(90 302.5 174.3)">C315</text>
<text x="62" y="182.2">3</text>
<text x="62" y="184.8">4</text>
<text x="78.7" y="184.8">5</text>
<text x="78.7" y="182.2">6</text>
<text x="277.1" y="183.6" transform="rotate(90 277.1 183.6)">100NF/NC</text>
<text x="282.2" y="184.2" transform="rotate(90 282.2 184.2)">100NF</text>
<text x="287.2" y="183.6" transform="rotate(90 287.2 183.6)">100NF/NC</text>
<text x="292.3" y="184.2" transform="rotate(90 292.3 184.2)">100NF</text>
<text x="297.4" y="183.6" transform="rotate(90 297.4 183.6)">100NF/NC</text>
<text x="302.7" y="184.8" transform="rotate(90 302.7 184.8)">10UF/NC</text>
<text x="63.5" y="189.9">33</text>
<text x="120.6" y="193.5" transform="rotate(90 120.6 193.5)">R11</text>
<text x="120.6" y="205.3" transform="rotate(90 120.6 205.3)">100</text>
<text x="101.8" y="221.3" transform="rotate(90 101.8 221.3)">C328</text>
<text x="120.6" y="218.9" transform="rotate(90 120.6 218.9)">R15</text>
<text x="101.6" y="231.8">10NF</text>
<text x="120.6" y="230.7" transform="rotate(90 120.6 230.7)">100</text>
</g>
<g font-size="2.5">
<text x="34.3" y="54">DDR_ADDR9</text>
<text x="34.3" y="51.4">DDR_RESETN</text>
<text x="87.6" y="54">DDR_ADDR9_A</text>
<text x="87.6" y="51.4">DDR_RESETN_A</text>
<text x="174" y="52.7">DDR_ADDR1_A</text>
<text x="174" y="50.2">DDR_ADDR0_A</text>
<text x="254" y="52.7">DDR_DQ1</text>
<text x="254" y="50.2">DDR_DQ0</text>
<text x="34.3" y="59">DDR_ADDR2</text>
<text x="34.3" y="56.5">DDR_ADDR13</text>
<text x="87.6" y="59">DDR_ADDR2_A</text>
<text x="87.6" y="56.5">DDR_ADDR13_A</text>
<text x="174" y="57.8">DDR_ADDR3_A</text>
<text x="174" y="55.2">DDR_ADDR2_A</text>
<text x="254" y="55.2">DDR_DQ2</text>
<text x="254" y="57.8">DDR_DQ3</text>
<text x="174" y="60.3">DDR_ADDR4_A</text>
<text x="174" y="62.9">DDR_ADDR5_A</text>
<text x="174" y="65.4">DDR_ADDR6_A</text>
<text x="254" y="65.4">DDR_DQ6</text>
<text x="254" y="62.9">DDR_DQ5</text>
<text x="254" y="60.3">DDR_DQ4</text>
<text x="340.4" y="60.3">1V5_DDR3</text>
<text x="383.5" y="60.3">1V5_DDR3</text>
<text x="34.3" y="69.2">DDR_ADDR15</text>
<text x="87.6" y="69.2">DDR_ADDR15_A</text>
<text x="174" y="67.9">DDR_ADDR7_A</text>
<text x="174" y="70.5">DDR_ADDR8_A</text>
<text x="254" y="70.5">DDR_DQ8</text>
<text x="254" y="67.9">DDR_DQ7</text>
<text x="34.3" y="74.3">DDR_ADDR11</text>
<text x="34.3" y="76.8">DDR_ADDR14</text>
<text x="87.6" y="74.3">DDR_ADDR11_A</text>
<text x="87.6" y="76.8">DDR_ADDR14_A</text>
<text x="174" y="73">DDR_ADDR9_A</text>
<text x="174" y="75.6">DDR_ADDR10_A</text>
<text x="254" y="73">DDR_DQ9</text>
<text x="254" y="75.6">DDR_DQ10</text>
<text x="174" y="78.1">DDR_ADDR11_A</text>
<text x="174" y="80.6">DDR_ADDR12_A</text>
<text x="174" y="83.2">DDR_ADDR13_A</text>
<text x="254" y="78.1">DDR_DQ11</text>
<text x="254" y="80.6">DDR_DQ12</text>
<text x="254" y="83.2">DDR_DQ13</text>
<text x="320" y="80.9">DDR_VREF_DQ_A</text>
<text x="363.2" y="80.9">DDR_VREF_CA_A</text>
<text x="34.3" y="89.5">DDR_ADDR3</text>
<text x="34.3" y="87">DDR_ADDR0</text>
<text x="87.6" y="89.5">DDR_ADDR3_A</text>
<text x="87.6" y="87">DDR_ADDR0_A</text>
<text x="174" y="85.7">DDR_ADDR14_A</text>
<text x="254" y="85.7">DDR_DQ14</text>
<text x="254" y="88.3">DDR_DQ15</text>
<text x="34.3" y="94.6">DDR_ADDR7</text>
<text x="34.3" y="92.1">DDR_ADDR5</text>
<text x="87.6" y="94.6">DDR_ADDR7_A</text>
<text x="87.6" y="92.1">DDR_ADDR5_A</text>
<text x="174" y="95.9">DDR_BA0_A</text>
<text x="254" y="93.3">DDR_VREF_DQ_A</text>
<text x="254" y="95.9">DDR_VREF_CA_A</text>
<text x="174" y="98.4">DDR_BA1_A</text>
<text x="174" y="101">DDR_BA2_A</text>
<text x="254" y="101">DDR_DQS0P</text>
<text x="174" y="106">DDR_CLK0P</text>
<text x="254" y="106">DDR_DQS0N</text>
<text x="254" y="103.5">DDR_DQS1P</text>
<text x="174" y="111.1">DDR_CKE_A</text>
<text x="174" y="108.6">DDR_CLK0N</text>
<text x="254" y="108.6">DDR_DQS1N</text>
<text x="299.2" y="113.7">1V5_DDR3</text>
<text x="35.6" y="118.7">DDR_CSN</text>
<text x="88.9" y="118.7">DDR_CSN_A</text>
<text x="174" y="118.7">DDR_ODT_A</text>
<text x="174" y="116.2">DDR_CSN_A</text>
<text x="35.6" y="121.3">DDR_BA2</text>
<text x="35.6" y="123.8">DDR_WEN</text>
<text x="88.9" y="121.3">DDR_BA2_A</text>
<text x="88.9" y="123.8">DDR_WEN_A</text>
<text x="174" y="121.3">DDR_RASN_A</text>
<text x="174" y="123.8">DDR_WEN_A</text>
<text x="35.6" y="126.4">DDR_CASN</text>
<text x="88.9" y="126.4">DDR_CASN_A</text>
<text x="142.5" y="128.9">DDR_RESETN_A</text>
<text x="174" y="126.4">DDR_CASN_A</text>
<text x="35.6" y="136.5">DDR_ADDR8</text>
<text x="88.9" y="136.5">DDR_ADDR8_A</text>
<text x="35.6" y="139.1">DDR_ADDR6</text>
<text x="35.6" y="141.6">DDR_ADDR1</text>
<text x="88.9" y="139.1">DDR_ADDR6_A</text>
<text x="88.9" y="141.6">DDR_ADDR1_A</text>
<text x="174" y="139.1">DDR_DM0</text>
<text x="174" y="141.6">DDR_DM1</text>
<text x="35.6" y="144.1">DDR_ADDR4</text>
<text x="88.9" y="144.1">DDR_ADDR4_A</text>
<text x="36.8" y="158.1">DDR_RASN</text>
<text x="88.9" y="158.1">DDR_RASN_A</text>
<text x="174" y="161.9">DDR_ADDR15_A</text>
<text x="36.8" y="163.2">DDR_ODT</text>
<text x="36.8" y="165.7">DDR_BA0</text>
<text x="88.9" y="163.2">DDR_ODT_A</text>
<text x="88.9" y="165.7">DDR_BA0_A</text>
<text x="302.5" y="171.3">1V5_DDR3</text>
<text x="38.1" y="179.7">DDR_ADDR12</text>
<text x="38.1" y="177.2">DDR_BA1</text>
<text x="87.6" y="179.7">DDR_ADDR12_A</text>
<text x="87.6" y="177.2">DDR_BA1_A</text>
<text x="38.1" y="184.8">DDR_CKE</text>
<text x="38.1" y="182.2">DDR_ADDR10</text>
<text x="87.6" y="184.8">DDR_CKE_A</text>
<text x="87.6" y="182.2">DDR_ADDR10_A</text>
<text x="126.7" y="187.8">DDR_CLK0N</text>
<text x="122.7" y="245.7">DDR_CLK0P</text>
</g>
<g font-size="2.5" fill="#0000a0">
<text x="400" y="71.7">1%</text>
<text x="355.6" y="73">1%</text>
<text x="355.6" y="92.1">1%</text>
<text x="400" y="92.1">1%</text>
<text x="191.8" y="146.7">1%</text>
<text x="123.7" y="202.8">1%</text>
<text x="123.7" y="226.9">1%</text>
</g>
<g font-size="2.1" fill="#400040">
<text x="196.8" y="52.8">P7</text>
<text x="196.8" y="50.2">N3</text>
<text x="242.6" y="52.8">F7</text>
<text x="242.6" y="50.2">E3</text>
<text x="196.8" y="57.8">N2</text>
<text x="196.8" y="55.3">P3</text>
<text x="242.6" y="57.8">F8</text>
<text x="242.6" y="55.3">F2</text>
<text x="196.8" y="65.5">R8</text>
<text x="196.8" y="62.9">P2</text>
<text x="196.8" y="60.4">P8</text>
<text x="242.6" y="65.5">G2</text>
<text x="242.6" y="62.9">H8</text>
<text x="242.6" y="60.4">H3</text>
<text x="196.8" y="70.5">T8</text>
<text x="196.8" y="68">R2</text>
<text x="242.6" y="70.5">D7</text>
<text x="242.6" y="68">H7</text>
<text x="196.8" y="75.6">L7</text>
<text x="196.8" y="73.1">R3</text>
<text x="242.6" y="75.6">C8</text>
<text x="242.6" y="73.1">C3</text>
<text x="196.8" y="80.7">N7</text>
<text x="196.8" y="78.2">R7</text>
<text x="196.8" y="83.2">T3</text>
<text x="242.6" y="83.2">A2</text>
<text x="242.6" y="80.7">A7</text>
<text x="242.6" y="78.2">C2</text>
<text x="196.8" y="85.8">T7</text>
<text x="242.6" y="85.8">B8</text>
<text x="242.6" y="88.3">A3</text>
<text x="196.8" y="95.9">M2</text>
<text x="242.6" y="93.4">H1</text>
<text x="242.6" y="95.9">M8</text>
<text x="196.8" y="101">M3</text>
<text x="196.8" y="98.5">N8</text>
<text x="242.6" y="101">F3</text>
<text x="196.8" y="106.1">J7</text>
<text x="242.6" y="103.6">C7</text>
<text x="242.6" y="106.1">G3</text>
<text x="196.8" y="108.6">K7</text>
<text x="196.8" y="111.2">K9</text>
<text x="242.6" y="113.7">B2</text>
<text x="242.6" y="108.6">B7</text>
<text x="196.8" y="116.3">L2</text>
<text x="196.8" y="118.8">K1</text>
<text x="242.6" y="118.8">G7</text>
<text x="242.6" y="116.3">D9</text>
<text x="196.8" y="121.3">J3</text>
<text x="196.8" y="123.9">L3</text>
<text x="242.6" y="123.9">K8</text>
<text x="242.6" y="121.3">K2</text>
<text x="196.8" y="126.4">K3</text>
<text x="196.8" y="129">T2</text>
<text x="242.6" y="131.5">R1</text>
<text x="242.6" y="129">N9</text>
<text x="242.6" y="126.4">N1</text>
<text x="242.6" y="134">R9</text>
<text x="196.8" y="139.1">E7</text>
<text x="196.8" y="141.7">D3</text>
<text x="242.6" y="141.7">B3</text>
<text x="242.6" y="139.1">A9</text>
<text x="196.8" y="146.7">L8</text>
<text x="242.6" y="149.3">J2</text>
<text x="242.6" y="146.7">G8</text>
<text x="242.6" y="144.2">E1</text>
<text x="196.8" y="154.4">J9</text>
<text x="196.8" y="151.8">J1</text>
<text x="242.6" y="154.4">M1</text>
<text x="242.6" y="151.8">J8</text>
<text x="196.8" y="159.4">L9</text>
<text x="196.8" y="156.9">L1</text>
<text x="196.8" y="162">M7</text>
<text x="242.6" y="162">P9</text>
<text x="242.6" y="159.4">P1</text>
<text x="242.6" y="156.9">M9</text>
<text x="242.6" y="167.1">T9</text>
<text x="242.6" y="164.5">T1</text>
<text x="196.8" y="172.1">B1</text>
<text x="242.6" y="172.1">A1</text>
<text x="196.8" y="179.8">D8</text>
<text x="196.8" y="177.2">D1</text>
<text x="196.8" y="174.7">B9</text>
<text x="242.6" y="179.8">C9</text>
<text x="242.6" y="177.2">C1</text>
<text x="242.6" y="174.7">A8</text>
<text x="196.8" y="184.8">E8</text>
<text x="196.8" y="182.3">E2</text>
<text x="242.6" y="184.8">E9</text>
<text x="242.6" y="182.3">D2</text>
<text x="196.8" y="189.9">G1</text>
<text x="196.8" y="187.4">F9</text>
<text x="242.6" y="189.9">H2</text>
<text x="242.6" y="187.4">F1</text>
<text x="196.8" y="192.5">G9</text>
<text x="242.6" y="192.5">H9</text>
</g>
<g font-size="2.1">
<text x="204.5" y="53.8">A1</text>
<text x="204.5" y="51.3">A0</text>
<text x="233.7" y="53.8">DQ1</text>
<text x="233.7" y="51.3">DQ0</text>
<text x="204.5" y="58.9">A3</text>
<text x="204.5" y="56.3">A2</text>
<text x="233.7" y="58.9">DQ3</text>
<text x="233.7" y="56.3">DQ2</text>
<text x="204.5" y="64">A5</text>
<text x="204.5" y="61.4">A4</text>
<text x="233.7" y="64">DQ5</text>
<text x="233.7" y="61.4">DQ4</text>
<text x="204.5" y="71.6">A8</text>
<text x="204.5" y="69">A7</text>
<text x="204.5" y="66.5">A6</text>
<text x="233.7" y="71.6">DQ8</text>
<text x="233.7" y="69">DQ7</text>
<text x="233.7" y="66.5">DQ6</text>
<text x="204.5" y="76.7">A10/AP</text>
<text x="204.5" y="74.1">A9</text>
<text x="232.4" y="76.7">DQ10</text>
<text x="233.7" y="74.1">DQ9</text>
<text x="204.5" y="81.7">A12/BC~</text>
<text x="204.5" y="79.2">A11</text>
<text x="232.4" y="81.7">DQ12</text>
<text x="232.4" y="79.2">DQ11</text>
<text x="204.5" y="84.3">A13</text>
<text x="204.5" y="86.8">A14</text>
<text x="232.4" y="86.8">DQ14</text>
<text x="232.4" y="84.3">DQ13</text>
<text x="232.4" y="89.4">DQ15</text>
<text x="229.9" y="94.4">VREFDQ</text>
<text x="204.5" y="99.5">BA1</text>
<text x="204.5" y="97">BA0</text>
<text x="229.9" y="97">VREFCA</text>
<text x="204.5" y="102.1">BA2</text>
<text x="204.5" y="107.1">CK</text>
<text x="232.4" y="104.6">UDQS</text>
<text x="232.4" y="107.1">LDQS</text>
<text x="232.4" y="102.1">LDQS</text>
<text x="204.5" y="109.7">CK</text>
<text x="204.5" y="112.2">CKE</text>
<text x="232.4" y="109.7">UDQS</text>
<text x="204.5" y="117.3">CS</text>
<text x="204.5" y="119.8">ODT</text>
<text x="232.4" y="119.8">VDD3</text>
<text x="232.4" y="117.3">VDD2</text>
<text x="232.4" y="114.8">VDD1</text>
<text x="204.5" y="122.4">RAS</text>
<text x="204.5" y="124.9">WE</text>
<text x="232.4" y="124.9">VDD5</text>
<text x="232.4" y="122.4">VDD4</text>
<text x="204.5" y="127.5">CAS</text>
<text x="204.5" y="130">RESET</text>
<text x="232.4" y="130">VDD7</text>
<text x="232.4" y="127.5">VDD6</text>
<text x="232.4" y="135.1">VDD9</text>
<text x="232.4" y="132.5">VDD8</text>
<text x="204.5" y="140.2">LDM</text>
<text x="204.5" y="142.7">UDM</text>
<text x="232.4" y="142.7">VSS2</text>
<text x="232.4" y="140.2">VSS1</text>
<text x="204.5" y="147.8">ZQ</text>
<text x="232.4" y="147.8">VSS4</text>
<text x="232.4" y="145.2">VSS3</text>
<text x="204.5" y="155.4">NC2</text>
<text x="204.5" y="152.9">NC1</text>
<text x="232.4" y="155.4">VSS7</text>
<text x="232.4" y="152.9">VSS6</text>
<text x="232.4" y="150.3">VSS5</text>
<text x="204.5" y="160.5">NC4</text>
<text x="204.5" y="157.9">NC3</text>
<text x="232.4" y="160.5">VSS9</text>
<text x="232.4" y="157.9">VSS8</text>
<text x="204.5" y="163">NC5</text>
<text x="231.1" y="165.6">VSS11</text>
<text x="231.1" y="163">VSS10</text>
<text x="204.5" y="173.2">VSSQ1</text>
<text x="231.1" y="168.1">VSS12</text>
<text x="231.1" y="173.2">VDDQ1</text>
<text x="204.5" y="178.3">VSSQ3</text>
<text x="204.5" y="175.7">VSSQ2</text>
<text x="231.1" y="178.3">VDDQ3</text>
<text x="231.1" y="175.7">VDDQ2</text>
<text x="204.5" y="185.9">VSSQ6</text>
<text x="204.5" y="183.3">VSSQ5</text>
<text x="204.5" y="180.8">VSSQ4</text>
<text x="231.1" y="185.9">VDDQ6</text>
<text x="231.1" y="183.3">VDDQ5</text>
<text x="231.1" y="180.8">VDDQ4</text>
<text x="204.5" y="191">VSSQ8</text>
<text x="204.5" y="188.4">VSSQ7</text>
<text x="231.1" y="191">VDDQ8</text>
<text x="231.1" y="188.4">VDDQ7</text>
<text x="204.5" y="193.5">VSSQ9</text>
<text x="231.1" y="193.5">VDDQ9</text>
</g>
</svg>
